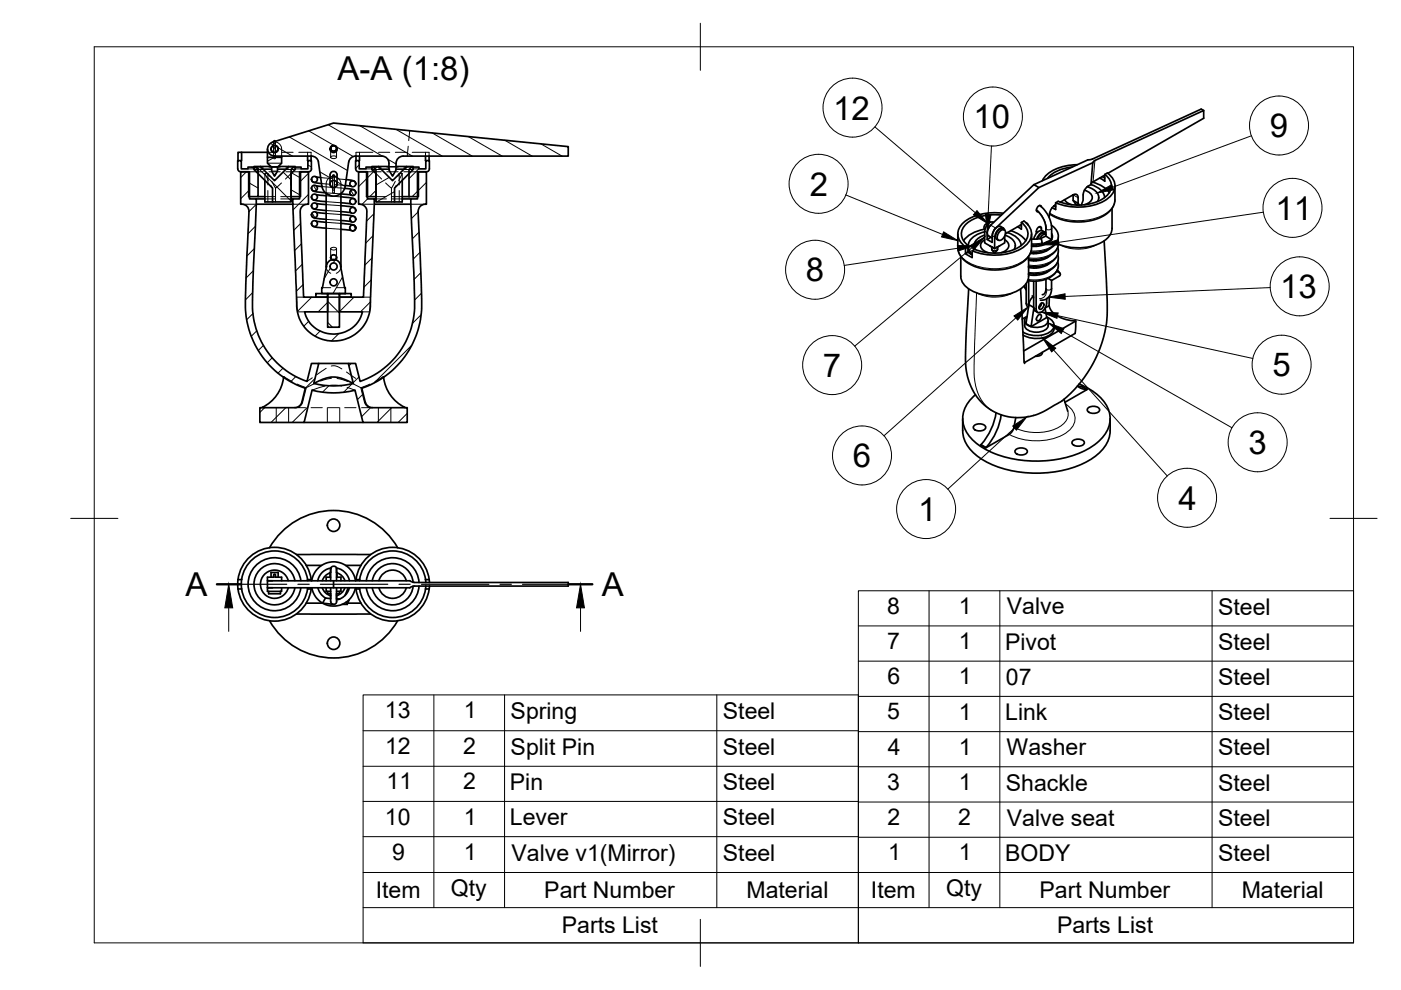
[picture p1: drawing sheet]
<svg xmlns="http://www.w3.org/2000/svg" width="297mm" height="210mm" viewBox="0 0 297 210" stroke-linecap="round" stroke-linejoin="round" font-family="sans-serif">
<!-- layer: Visible -->
<g fill="none" stroke="#000" stroke-width=".36">
<path d="M50.4 35.8a.62 .62 0 0 0 .6 .6h1.7v5.3h2v-5.8l-.5-.5h-1.6v.4h-1.4v-1.7h-.8v1.7M50.5 34.1v-1.8h.7v1.8M51.2 32.3h5.5M53.8 35.3h1.4l3 3 3-3h1.4v.6l-.9 .9v6h-3.9v-2.9l-4-4zM55.2 35.3h2.2M56.2 38.2v4.6h1.6M56.7 33.4h3v1.2l-.9 .9v.8l-.6 1.1-.6-1.1v-.8l-.9-.9zM56.7 31.6v1.8M58 30v.1M58.4 30l-.2-.2-.2 .2M59 35.3h2.2M59.7 33.1v.3"/>
<path d="M63.5 36.4h1.9v6.9a1.54 1.54 0 0 0-1.8 1.6l.8 18.1h5.1v3.1h-4.9a6.4 6.4 0 0 0 6.1 4.7 6.4 6.4 0 0 0 6.2-4.7h-4.9v-3.1h5.1l.6-15.3a9.8 9.8 0 0 0-.1-3.7l-.7-.6-.9-.1v-6.9h1.9v5.8h1.5l-.8 19.6a22.2 22.2 0 0 1-.5 5.4 7.9 7.9 0 0 1-9.2 4.9 7.9 7.9 0 0 1-6-8.5l-.8-21.4h1.4zM65.2 33.1l.1 1M66 33.1v1M66 35.8a.62 .62 0 0 1-.6 .6h-1.7v5.3h-2v-5.8l.5-.5h1.6v.4h1.5v-1.7h.7v1.7M66.1 39.8a.92 .92 0 0 0 1.1 .9l1.7 .2M66.1 37.9a.82 .82 0 0 0 1 .9l1.1 .1M67.1 39.4l1.2 .2M67.1 37.5l.9 .1M67.5 34.3l.7 5.1M67.5 34.3a1.49 1.49 0 0 0-1.5-1.2h-7.8a1.5 1.5 0 0 1-1.5-1.3 1.5 1.5 0 0 1 1.1-1.6l12.9-4.1 49.8 5v2h-35a1.49 1.49 0 0 0-1.5 1.5M70 39a.75 .75 0 0 0 .7 .8 .75 .75 0 0 0 .8-.7M70 37.6a1.56 1.56 0 0 1 1.5 0"/>
<path d="M70.5 37.4l.2-.3 .2 .3M71.4 32a.71 .71 0 0 0-.2-1 .71 .71 0 0 0-1 .2l-.1 .8M71.5 37.1v2M71.5 37.1a.75 .75 0 0 0-.8-.8 .75 .75 0 0 0-.7 .8v1.9M73.1 39.9a3.4 3.4 0 0 1 2.2 .6l.1 .5M73.2 39.3l1.2 .2M73.4 38.1l.7 .1a1 1 0 0 1 1.3 .9M75.4 35.8v-1.7h.8v1.7h1.4v-.4h1.6l.5 .5v5.8h-2v-5.3h-1.7M75.4 33.1h5.6M75.4 33.1a1.49 1.49 0 0 0-1.5 1.2l-.7 5.1a2.5 2.5 0 0 1-2.5 2.2 2.5 2.5 0 0 1-2.5-2.2M75.4 35.8a.62 .62 0 0 0 .6 .6M75.5 33.1v1"/>
<path d="M76.2 33.1v1M78.8 35.3h1.4l3 3 3-3h1.4v.6l-3.9 4v2.9h-4v-6l-.9-.9zM80.2 35.3h2.3M81 33.1a1.49 1.49 0 0 1 1.5 1.5v1.4l.7 1.4 .8-1.4v-1.4M84 35.3h2.2M85.3 38.2v4.6h-1.6M90.2 33.1l.1 1M91 33.1v1M91 35.8a.62 .62 0 0 1-.6 .6h-1.7v5.3h-2M91 35.8v-1.7h-.7v1.7h-1.5v-.4h-1.6l-.5 .5v5.8M219.2 39.2l1.1 .6M227.3 35.4a7.5 7.5 0 0 0-5.2 2.4"/>
<path d="M228.4 34.9a9 9 0 0 0-7 2.8l-.4 .6M230.5 39.6a2.59 2.59 0 0 1 2.4 2.6l-.2 .5M230.6 33.9l-11.4 5.3-9.2 8.5M230.7 39.5a2.33 2.33 0 0 0-1 1.8M231.3 39.1a3.7 3.7 0 0 1 2.9 2.8M231.3 39.1l.4-4.6-11.4 5.3-9.2 8.6-.6 .9-.1 .6M231.3 39.1l-.6 .4M231.6 38.6l1.9 .8 1 .7 .7 .8M231.7 34.5l.4-.5 23.1-10.6v1.7l-20.3 11.7M233.1 37.7l1.1 .7v-1.4l.6-.3a3.1 3.1 0 0 1 .2 5.3 11.9 11.9 0 0 1-11.2 1M233.7 37.4l.5 .3M234.2 37.1l-2.4 1.5-.5 .5"/>
<path d="M234.2 37a2.81 2.81 0 0 1 .1 4.8 10.7 10.7 0 0 1-10 .9l-.5 .3v1.4M236.4 39.4v2.9a4.8 4.8 0 0 1-3.8 4.1 11.7 11.7 0 0 1-10.1-1.1M255.2 23.4l-.5-.3-23.1 10.6-.9 .2M54.3 43.3h7.8M54.3 42.2h1.9M54.7 41.7h1.5M61.7 42.2h.4M66.1 47.3a.97 .97 0 0 0 1.2 .9l1.9 .2M66.1 41.6a.97 .97 0 0 0 1.2 1l1.9 .1M66.1 43.5a.97 .97 0 0 0 1.2 1l1.9 .1M66.1 45.4a.87 .87 0 0 0 1 .9l2.1 .2M67.1 46.9l2.1 .2"/>
<path d="M67.1 41.3l2.1 .2M67.1 43.2l2.1 .2M67.1 45l2.1 .2M69.2 41.1v15.6M69.5 55.6a1.49 1.49 0 0 1 1.7-.5 1.49 1.49 0 0 1 1 1.4l.9 4.5h.1v1.2h-5v-1.2h.2l.9-5zM70.1 54.5v.1M70.1 54.6l.2 .4M71.4 54.5l-.3 .5M72.3 41.1v15.6M72.3 47.4l1.8 .1a1.08 1.08 0 0 1 1.3 .8M72.3 48.6l2.1 .2M72.3 41.1l2.1 .3"/>
<path d="M72.3 41.7l1.6 .2a1.39 1.39 0 0 1 1.5 .7v.3M72.3 43l2.1 .2M72.3 43.6l1.6 .2a1.43 1.43 0 0 1 1.5 .6v.3M72.3 44.9l2.1 .2M72.3 45.5l1.6 .1a1.12 1.12 0 0 1 1.5 1M72.3 46.8l2.1 .2M74.8 47.7h.1a.62 .62 0 0 1 .5 .6M75.4 48.3a.66 .66 0 0 1-.6 .7M79.4 42.2h.3M79.4 43.3h7.7M85.3 41.7h1.4M85.3 42.2h1.8"/>
<path d="M88.6 44.9l.7 15.4a25.8 25.8 0 0 1-.6 9.5 18.8 18.8 0 0 1-12 12.5l.7 3M88.7 44.8a1.52 1.52 0 0 1 1.7-1.5v-6.9h-1.9v5.8h-1.4l.7 17.9a32.4 32.4 0 0 1-.3 8.1 17.1 17.1 0 0 1-11.2 12.7l-.9-3.8h-1.5l1 4.2a16.9 16.9 0 0 1-8.4 0l1.1-4.2h-1.6l-.9 3.8a17.4 17.4 0 0 1-11.5-18.3l.7-20.4h-1.4v-5.8h-1.9v6.9a1.53 1.53 0 0 1 1.8 1.5l-.7 15.5a25.8 25.8 0 0 0 .6 9.5 18.7 18.7 0 0 0 12 12.5l-.7 3M203.1 49.6v2.9a4.4 4.4 0 0 0 3 3.7 11.5 11.5 0 0 0 11.2-.9l1-1.3 .4-1v-3.4M203.7 54.4v4.2M203.7 58.6a4.1 4.1 0 0 0 3 3.3 11 11 0 0 0 10-.9 3.2 3.2 0 0 0 1.4-2.4M204.7 52.4l.5-.3v1.4l-.5 .3zM205.2 53.5l.9 .5M205.3 52.2l.1 1 .4 .7M206.5 52.1v.1M208.7 48.6l-1.6 .5a5.8 5.8 0 0 0-2.8 1.9M208.7 48.7h.1M208.8 49.8a2.47 2.47 0 0 0-2.2 2.6l.2 .5"/>
<path d="M208.8 49.1a4.1 4.1 0 0 0-3.5 3 2.34 2.34 0 0 0 .8 1.8M208.8 50.8a1.34 1.34 0 0 0-.9 1.4 1.34 1.34 0 0 0 1.1 1.2l.5 .2M209.4 47.3a.91 .91 0 0 0-.6 1.4M209.7 47.3l-.3-.2 .1 .3M209.7 47.3l-.5 .6-.4 .7v2.9l2.1 1.2v-2.4l.2-.8a1.3 1.3 0 0 1 1.8-1l.1 .3M209.8 52.1l.7 .4M210 47.2a.35 .35 0 0 0-.6-.3 .35 .35 0 0 0 0 .6M210 47.1l.7 .1M210.1 47.7l-.5 .6a3.8 3.8 0 0 0-.3 2.5l1.1 .6v-1.5M210.1 47.7a1.65 1.65 0 0 0-.5 2.3l.8 .5M210.1 50.3l-.8 .5M210.3 52.4v.4a.71 .71 0 0 0 1.2 0v-.4"/>
<path d="M210.3 53l.5 .7M211.5 53l-.6 .7M212 52.1l-.7 .4M212 49a.65 .65 0 0 1 1.1 0 1.54 1.54 0 0 1-1.4 1.9 1.42 1.42 0 0 1 .3-1.9zM212.3 45.6a9.1 9.1 0 0 0-7.9 2.4 2.73 2.73 0 0 0 .8 4M212.7 48.3l-.5-.3a1.78 1.78 0 0 0-1.8 1.9M212.7 45.2a11 11 0 0 0-8.4 2 3.1 3.1 0 0 0 .4 5.1M212.9 48.8a1.15 1.15 0 0 0-1.8 .9 .86 .86 0 0 0 .6 1.2M213 50.8a1.34 1.34 0 0 1 .9 1.4 1.34 1.34 0 0 1-1.2 1.2l-.4 .2M213 50.1v1.4l-2.1 1.2M213.1 49.9a2.44 2.44 0 0 1 2.1 2.5l-.2 .5M213.6 49.3a3.7 3.7 0 0 1 2.9 2.8"/>
<path d="M214.3 48.9l1.7 .8 .9 .6 .6 .7M215.3 52.1v.1M215.7 48.1l.8 .5M216.3 47.8l.3 .1M216.5 47.2a2.81 2.81 0 0 1 .1 4.8 10.7 10.7 0 0 1-9.9 .9l-.6 .3v1.4l-1.4-.8M216.6 48.6v-1.4l.5-.3a3.1 3.1 0 0 1 .2 5.3 11.9 11.9 0 0 1-11.2 1M216.6 47.6l-3.4 2M217.6 47.2l.4 .5M218.1 54.4v4.2M218.1 59.5v5.3M218.1 54.9v.3M218.1 56.5v.2"/>
<path d="M218.1 58v.3M219.2 52v.2M219.2 53.5v.3M219.2 55v.3M219.2 56.6v.2M219.2 58.1v.3M219.2 59.6v5.6M219.7 51.9v.3M219.7 53.5v.3M219.7 55v.3M219.7 56.6v.2M219.7 58.1v.2"/>
<path d="M219.7 59.6v5.9M219.7 44.5a5.4 5.4 0 0 1 2 3.9v1.7l-1 .5M219.7 49.1v.4M219.7 49.1l.3 .1M220.5 43.6a6.5 6.5 0 0 1 2.5 4.8v2.4l-2.1 1M220.5 51.9h.1M220.7 50.5l.2 .7v.6M220.7 50.6l-2 .1M220.8 48.4v.5M220.8 43.8l-.1-.2a.82 .82 0 0 0-.8 .4 .82 .82 0 0 0 0 .9h.3M220.8 48.4v-.2a.7 .7 0 0 0-.8 .1 .7 .7 0 0 0-.3 .7M220.9 51.8l-2.2 .1"/>
<path d="M221 49l.6 .2M221 48.9a1.78 1.78 0 0 0-1.8 1.8M221.4 49.5l.3 .2M221.4 49.5a1.34 1.34 0 0 0-1.4 1.2M221.6 51.5a.87 .87 0 0 1-1.1 .4M221.7 49.4a1.04 1.04 0 0 0-1.5 .5l-.4 .8M221.8 49.7l-.7 .1-.7 .8M221.8 59.2v2a1.03 1.03 0 0 1-.8 1.3M221.8 50l1.2 .8M221.9 51.3v.3M221.9 53v.2M221.9 54.5v.2"/>
<path d="M221.9 56.1v.2M221.9 57.6v.2M222.2 55.9l-.1 .2M222.2 59l.8 .5M222.6 57.3a5.5 5.5 0 0 1-4.5 .9M222.6 55.7a5.5 5.5 0 0 1-4.5 1M222.6 54.2a5.4 5.4 0 0 1-4.5 1M222.6 52.7a5.4 5.4 0 0 1-4.2 1M222.8 50.9h.1M222.9 50.9a5 5 0 0 1-4.2 1.3M222.9 47.8a2.71 2.71 0 0 1 1.5 2.6 2.71 2.71 0 0 1-1.9 2.4l-1.7 .5-2.3 .2M222.9 59.5v1.6a2.16 2.16 0 0 1-2.3 2.5"/>
<path d="M223 49.5a1.16 1.16 0 0 1 0 1.2M223.1 44l.7 .4M223.5 43.7l.3 .2M223.5 43.6v.1M223.7 43.5l.1 .2M223.8 43.4l-.8 .7a3.2 3.2 0 0 0-.6 2M224 57.6a.58 .58 0 0 1 .6 .2 .58 .58 0 0 1 0 .7l-1.7 1M224.2 57.2l.5 .7M224.3 50.9a2.85 2.85 0 0 1-2.1 3.5l-2.3 .6-1.8-.1M224.3 52.4a2.83 2.83 0 0 1-2.1 3.5l-1.1 .4-1.2 .2h-1.8M224.3 54a2.85 2.85 0 0 1-2.1 3.5l-1.7 .5h-2.4M224.3 55.5a2.78 2.78 0 0 1-1.6 3.3 7.4 7.4 0 0 1-4.8 .7"/>
<path d="M224.8 42.9l2.7-1.6v1.2l.5 .8 .5 .2M225.7 42.3l.4 .6 1.1 .5M227.5 42.5l1.1 .6M227.5 41.3h.1M227.5 41.3a.64 .64 0 0 1 .8-.1 .64 .64 0 0 1 .3 .7v1.2l.3 .4M229.6 41.3v1.2l-.3 1M229.9 40.3a1.55 1.55 0 0 1 1.4 2.3l-1.3 .8M233 41.9v.1M234.1 51.1l.5 8.3a45.4 45.4 0 0 1-.1 9.8 25.6 25.6 0 0 1-9.9 16.2 17.8 17.8 0 0 1-7.8 3.1 11.2 11.2 0 0 1-12-10.4 62.2 62.2 0 0 1 .2-10.2l.4-6.6M235.8 48.4a4 4 0 0 1-3.1 3.4 11.7 11.7 0 0 1-8.3 0M235.8 44.2v4.2M67 62.2h2.5v.8h-2.5z"/>
<path d="M67.6 77.1h6.3M69.5 62.2h2.5v7.2h-2.5zM72 62.2h2.5v.8h-2.5zM216.4 61.3l.8 15.6M217.1 60.7l.5 .8M217.2 76.9v.2M217.2 68v1M217.2 69a2.21 2.21 0 0 0 2.5 1.4 2.21 2.21 0 0 0 2.6-1.4M217.6 60.1v4.2l.1 .6 .4 .2M217.6 67.2l-.9 .5M217.8 67.1a1.05 1.05 0 0 0-.6 1 1.05 1.05 0 0 0 .7 .9 3.6 3.6 0 0 0 4.1-.4 .93 .93 0 0 0-.1-1.3M218.9 62.9l.3 .2"/>
<path d="M219 62.9l-.5 .6-.3 1.1M219.2 65.4l-.6 3.9-1.1-.7 .6-4 1.1 .6 .1 .6 .7 .5M220.1 66.9l.4-.2a.76 .76 0 0 1 .1 .9 .76 .76 0 0 1-.8 .3v-.5zM220.6 64.5l.5-.3a.76 .76 0 0 1 .1 .9 .76 .76 0 0 1-.9 .4v-.6zM220.8 64.3l-.2 .5-.3 .4M221 74.7v.1M221 74.8l-.4 .6-1.1 .1M221.6 65.4l.3 1.9-3.3 2M221.6 65.3l.8-.5a4.6 4.6 0 0 0 4.1 3.1l1.6 .2-.2 2.6-10.7 6.2M221.9 64.3a2.05 2.05 0 0 1-1.7 2l-.4-.4-.1-.4M221.9 63.4v.9M221.9 67.2a1.79 1.79 0 0 1 1.3 2.6 5.3 5.3 0 0 1-6.3 .6"/>
<path d="M222.2 68v1M222.5 62.8l-.1 2M223.5 69a2.16 2.16 0 0 1-1.8 2.4 5.8 5.8 0 0 1-4.8-.4M228.1 68.1l-11.1 6.3M60.1 80.1a8.2 8.2 0 0 1-4.6 6.3M60.1 80h.1M62.5 86.4h-7.4v3.2h9.4l1.7-6.9a18.4 18.4 0 0 0 9.1 0l1.7 6.9h9.3v-3.2h-7.4M64 85.3a1.49 1.49 0 0 1-1.5 1.1M64.5 89.6h12.5M66.5 81.3a7.1 7.1 0 0 1 7.9-.3l.5 .3M77.5 85.3a1.49 1.49 0 0 0 1.4 1.1M81.3 80h.1"/>
<path d="M81.3 80.1a8.2 8.2 0 0 0 4.6 6.3M204.1 88.8a7.8 7.8 0 0 0 1.6 6.5 16.8 16.8 0 0 0 10.5 4.8 23 23 0 0 0 15.7-3.2 7.1 7.1 0 0 0 3.5-5.6v-2.5M206.5 90.3a1.64 1.64 0 0 1 2.5 .3 1.54 1.54 0 0 1-2.6 0zM211.2 87.5a13.1 13.1 0 0 1-3.1 6.7M212.3 87.9a13 13 0 0 1-3.3 7.1M214 92.1l-5 2.9-1.1-.6 .1-.2M215.3 95.4a1.64 1.64 0 0 1 2.5 .3 1.54 1.54 0 0 1-2.6 0zM215.4 88.5l-.5 2.4-.4 .7-.5 .5M225.6 84.7l.8 2.5M227.4 93.6a1.64 1.64 0 0 1 2.5 .3 1.54 1.54 0 0 1-2.6 0zM228.8 81.4a10.4 10.4 0 0 1 6.3 5.8 6.1 6.1 0 0 1-2.6 6.7 21.8 21.8 0 0 1-15.6 3.7 18.1 18.1 0 0 1-10.8-4.4 6 6 0 0 1 .7-9.5M229.3 82l1.2 .6-4.7 2.7"/>
<path d="M229.3 81.9l-.8-.1 .6 .5 1.3 .3M230.4 82.6h.1M230.6 86.6a1.64 1.64 0 0 1 2.6 .3 1.54 1.54 0 0 1-2.7 0zM57.1 116.1a15.6 15.6 0 0 1 27.2 0M62.8 117.6h15.8M64.9 119.9h3.3M73.3 119.9h3.2M50.5 124.9h.7M50.5 122.9h.7M50.5 122.9a7.8 7.8 0 0 1 7.8-6.8 7.8 7.8 0 0 1 7.7 7M50.5 122.9v2M56.7 123.1h30.2l1 .4h32.6v.8h-32.6l-1 .3h-30.2z"/>
<path d="M57 125.4v.5h2.5v-.5M57.1 131.6a15.6 15.6 0 0 0 27.2 0M57.5 122.4v-1h1.5v1M57.8 124.6h-1.1v.8h3v-.8M58 122.3a.34 .34 0 0 1 0-.4 .34 .34 0 0 1 .3-.1l.1 .5M58 122.3l-1.3 .1v.7h1.1M58.4 122.4h1.3v.7M58.4 122.3v.1M61.1 123.1a3 3 0 0 0-4.6-1.7 3 3 0 0 0 0 4.9 3 3 0 0 0 4.6-1.7M62.5 123.1a4.4 4.4 0 0 0-6.7-2.9 4.4 4.4 0 0 0 0 7.3 4.4 4.4 0 0 0 6.7-2.9M62.8 130.2h15.8M63.8 123.1a5.6 5.6 0 0 0-8.6-4 5.6 5.6 0 0 0 0 9.5 5.6 5.6 0 0 0 8.6-4"/>
<path d="M64.9 127.9h3.5M65.2 122.9a7.1 7.1 0 0 0-10.8-5 7.1 7.1 0 0 0 0 11.9 7.1 7.1 0 0 0 10.8-4.9M65.2 122.9v.2M65.2 124.9h.8M65.2 122.9h.8M65.2 124.6v.3M66 124.6a7.8 7.8 0 0 1-7.7 7.1 7.8 7.8 0 0 1-7.8-6.8M66.1 123.1a4.7 4.7 0 0 1 4.6-4 4.7 4.7 0 0 1 4.7 4M66.1 124.6a4.6 4.6 0 0 0 2.3 3.3M67.4 123.1a3.4 3.4 0 0 1 2.7-2.7v2.7M67.4 124.6a3.5 3.5 0 0 0 1.6 2.2M68.3 124.6a2.51 2.51 0 0 0 1.8 1.7"/>
<path d="M68.4 127.9l2.3 .2M69 126.8l-.6 1.1M69.2 124.6v.8h.9M69.5 125.4v.5h.6v1l-1.1-.1M70 121.5a2.51 2.51 0 0 0-1.7 1.6M70.1 122.4h-.9v.7M70.1 124.6v3M70.1 127.5a.63 .63 0 0 0 .6 .6 .63 .63 0 0 0 .7-.5M70.7 123.1v1.5M71.3 120.4a3.5 3.5 0 0 1 2.8 2.7M71.4 122.4h.9v.7M71.4 124.6v3"/>
<path d="M71.4 120.6a.67 .67 0 0 0-.9-.6 .67 .67 0 0 0-.4 .9l-.1 1.5M71.5 122.4l-.1-1.8v2.5M71.5 121.5a2.51 2.51 0 0 1 1.6 1.6M72 125.4v.5h-.6v1.1h.7M72.3 124.6v.8h-.9M72.5 128.1h1.1M73.1 124.6a2.51 2.51 0 0 1-1.7 1.7M73.3 127.7l.3 .4M73.7 127.9h2.8M73.8 124.6l-.6 1.7M74 127.1l-.4 1M74.1 124.6a3.5 3.5 0 0 1-2.7 2.6"/>
<path d="M75.4 124.6a4.7 4.7 0 0 1-7 3.3M75.5 124.6v.3M75.5 124.9h.7M75.5 122.9h.7M75.5 122.9a7.8 7.8 0 0 1 8.1-6.8 7.8 7.8 0 0 1 7.4 7.4M75.5 122.9v.2M76.2 124.6a7.1 7.1 0 0 0 6.9 6.3 7.1 7.1 0 0 0 7.1-6M77.7 123.1a5.6 5.6 0 0 1 5.7-4.8 5.6 5.6 0 0 1 5.4 5.2M78.9 123.1a4.4 4.4 0 0 1 4.5-3.6 4.4 4.4 0 0 1 4.2 4M80.3 124.6a3 3 0 0 0 2.9 2.3 3 3 0 0 0 2.9-2.3M80.3 123.1a3 3 0 0 1 2.9-2.2 3 3 0 0 1 2.9 2.2M87.6 124.3a4.4 4.4 0 0 1-4.2 3.9 4.4 4.4 0 0 1-4.5-3.6"/>
<path d="M88.8 124.2a5.6 5.6 0 0 1-5.4 5.3 5.6 5.6 0 0 1-5.7-4.9M90.2 124.9h.8M90.2 122.9h.8M90.2 122.9a7.1 7.1 0 0 0-7.1-6.1 7.1 7.1 0 0 0-6.9 6.3M90.2 122.9l.1 .6M90.3 124.2l-.1 .7M91.1 124.2a7.8 7.8 0 0 1-7.5 7.5 7.8 7.8 0 0 1-8.1-6.8"/>
<circle cx="58.2" cy="31.6" r=".75"/>
<circle cx="66.7" cy="39.9" r=".63"/>
<circle cx="66.7" cy="38" r=".63"/>
<circle cx="70.7" cy="31.5" r=".61"/>
<circle cx="70.7" cy="39" r=".75"/>
<circle cx="70.7" cy="31.6" r=".75"/>
<circle cx="74.8" cy="39" r=".63"/>
<circle cx="66.7" cy="45.5" r=".62"/>
<circle cx="66.7" cy="47.4" r=".63"/>
<circle cx="66.7" cy="41.8" r=".63"/>
<circle cx="66.7" cy="43.7" r=".63"/>
<circle cx="70.7" cy="54.6" r=".61"/>
<circle cx="70.7" cy="59.9" r=".75"/>
<circle cx="70.7" cy="56.5" r=".75"/>
<circle cx="74.8" cy="48.3" r=".62"/>
<circle cx="74.8" cy="44.6" r=".63"/>
<circle cx="74.8" cy="40.9" r=".63"/>
<circle cx="74.8" cy="46.5" r=".63"/>
<circle cx="74.8" cy="42.7" r=".63"/>
<circle cx="70.7" cy="111.4" r="1.32"/>
<circle cx="70.7" cy="136.4" r="1.32"/>
</g>
<!-- layer: Visible Narrow -->
<g fill="none" stroke="#000" stroke-width=".21">
<path d="M232.1 34l-.3 4.6M203.1 52.5a4.4 4.4 0 0 0 3.2 3.6 12 12 0 0 0 10.9-1 3.4 3.4 0 0 0 1.5-2.6M208.8 49l.5 .3M209.4 47.4h.1M209.4 47.4l.1 .1M209.5 47.4h-.1M209.6 47.3l-.2 .1M210 47.7l1.1 .7M210.4 49.9l.5 .4M219.8 44.4a5.8 5.8 0 0 1 2.1 4.2M220.3 48.1l.5 .3M220.9 51.5l-2.2 .2"/>
<path d="M223 48.4a.69 .69 0 0 1-1.2 0M224.4 56.3a3.5 3.5 0 0 1-3.1 2.8l-1.6 .2-1.7-.1M224.4 54.7a3.5 3.5 0 0 1-3 2.8l-1.6 .3-1.7-.1M224.4 53.2a3.5 3.5 0 0 1-3 2.8l-1.6 .3-1.7-.1M224.4 51.7a3.5 3.5 0 0 1-3 2.8l-1.6 .3-1.7-.1M224.4 50.1a3.5 3.5 0 0 1-3.2 2.9l-2.6 .2M227.5 41.3l1.1 .6M232.4 51.9a8.5 8.5 0 0 1-7.5 .1M236.4 42.3a4.3 4.3 0 0 1-3.3 3.7 12.1 12.1 0 0 1-10.6-.9M207.1 62.1l-.4 8.8a50.8 50.8 0 0 0 .2 10.9 8 8 0 0 0 3.5 5.3M214.7 62.1a8.6 8.6 0 0 1-7.6 0M217.2 60.6l.4 .7"/>
<path d="M217.6 64.3l.5 .3M218.8 62.6l.4 .3M219.2 65.2l.5 .3M221.9 61.4a1.59 1.59 0 0 1-1.5 1.9M223 61.1a.69 .69 0 0 1-1.2 .1M208 94.2l1.1 .6M225.9 85.7a3.4 3.4 0 0 1 1.5 4.7 9.2 9.2 0 0 1-7.2 3.1 12.1 12.1 0 0 1-6.3-1.4M226.4 87.1a3 3 0 0 1-1.8 3.4 10.5 10.5 0 0 1-9.6 .1M229.3 82l1.1 .6"/>
</g>
<!-- layer: Hidden -->
<g fill="none" stroke="#000" stroke-width=".21">
<path d="M52.6 35.8h1.4M52.9 36.4h2.9M53.8 35.9h3.8M54.2 35.4h1.6M55.2 35.8h2.4M56.2 36.8l.7 1.5M56.2 36.8h.6M56.2 36.8v1.4M56.7 34.6h3M56.7 32.3h1.9M56.8 36.8l.3 .6M56.8 36.8v2.4"/>
<path d="M57 35.4h2.4M57 36.4h2.4M57.4 35.3h1.6M57.4 39.3l.4 .6M57.6 36.3h1.2M57.6 35.5h1.2M57.6 38.4l.8 1.5M57.8 30.2a1.51 1.51 0 0 1 1.9 1.4v1.5M58 32.9a.19 .19 0 0 0 .2 .2 .19 .19 0 0 0 .2-.2M58 30.5v3a.19 .19 0 0 0 .2 .2 .19 .19 0 0 0 .2-.2v-3M58.4 30l-.4 .1v.4h.4v-.5M58.4 39.9v2.9"/>
<path d="M58.8 35.9h3.8M58.8 35.8h2.4M59.7 38.8l-1.3 1.1M59.8 32.3h2.3M60.5 38l1.2-1.2v2.4M60.6 35.4h1.6M60.6 36.4h2.9M62.4 35.8h1.4M63.4 32.3h1.8M65.2 32.3h.8v.8M65.2 32.3v.8M67.1 39.4l.2 .6"/>
<path d="M67.1 37.5l.2 .7M68 37.6l2.4 .2M68.2 38.9l1.7 .2M68.3 39.6l2 .1M70 37.6l-.5 .4-.3 .7v2.4M70.1 32v1.4M70.2 33.2a.68 .68 0 0 1 1.1 .2 .76 .76 0 0 1-1.2-.1zM70.5 37.4v.3M70.5 37.7v3.1a.19 .19 0 0 0 .2 .2 .19 .19 0 0 0 .2-.2v-3.1M70.5 37.7h.4M70.5 37.3h.4M70.9 37.4v.3"/>
<path d="M71.1 39.2l2.1 .1M71.4 32v1.3M71.4 31.4a.63 .63 0 0 1-.7 .6 .63 .63 0 0 1-.6-.5M71.4 39.8l1.7 .1M71.5 37.6l.4 .4 .4 .7v2.4M71.5 37.9l1.9 .2M74.2 38.8v.4l.2 .3M76.2 32.3h2.9M76.2 32.3h-.7v.8M76.2 32.3v.8M77.6 35.8h1.5M77.9 36.4h2.9"/>
<path d="M78.8 35.9h3.8M79.2 35.4h1.6M79.7 36.8h.1M79.7 36.8l1.2 1.2M79.7 36.8v2.4M80.2 35.8h2.4M80.2 32.3h2.4M81.8 38.8l1.2 1.1v2.9M82 35.4h2.4M82 36.4h2.4M82.5 35.3h1.5M83.8 38.4l-.8 1.5"/>
<path d="M83.8 35.8h2.4M83.8 35.9h3.8M83.8 32.3h2.4M84 39.3l-.3 .6M84.6 36.8h.7M84.6 36.8l-.3 .6M84.6 36.8v2.4M85.3 36.8l-.8 1.5M85.3 36.8v1.4M85.6 35.4h1.6M85.6 36.4h2.9M86.6 31l-.3 2.1"/>
<path d="M86.9 27.7l-.2 2.1M87.4 35.8h1.4M87.4 32.3h2.8M90.2 32.3h.8v.8M90.2 32.3v.8M51.3 43.3h2.8M56.2 41.7h2.1M56.2 42.2h2.1M56.8 40.4v2.4M59.5 41.7h2.2M59.5 42.2h2.2M61.7 40.4v2.4"/>
<path d="M62.1 43.3h2.8M67.1 46.9l.2 .6M67.1 41.3l.2 .6M67.1 43.2l.2 .6M67.1 45l.2 .7M68.9 40.9l3.4 .2M69.2 47.1l3.1 .3M69.2 48.4l3.1 .2M69.2 41.5l3.1 .2M69.2 42.7l3.1 .3M69.2 43.4l3.1 .2M69.2 44.6l3.1 .3"/>
<path d="M69.2 45.2l3.1 .3M69.2 46.5l3.1 .3M69.2 56.7l.3 .8 .6 .4M70.1 52.7v1.8M70.1 54.6a.63 .63 0 0 1 .6-.6 .63 .63 0 0 1 .7 .6M70.1 52.6a.74 .74 0 0 1 1.2 .2 .79 .79 0 0 1-1.2-.1zM70.3 55l.3 .2 .5-.2M70.5 40.1a.19 .19 0 0 0 .2 .2 .19 .19 0 0 0 .2-.2M71.4 52.7v1.8M72.3 56.7l-.4 .8-.6 .4M74.2 48.3l.3 .6-.1-.1M74.2 40.7l.2 .7"/>
<path d="M74.2 42.6v.3l.2 .3M74.2 44.5l.2 .6M74.2 46.3l.2 .7M74.8 47.7a.62 .62 0 0 0-.6 .6 .62 .62 0 0 0 .6 .7M76.3 43.3h2.8M79.7 41.7h2.2M79.7 42.2h2.2M79.7 40.4v2.4M83.1 41.7h2.2M83.1 42.2h2.2M84.6 40.4v2.4M87.1 43.3h2.8"/>
<path d="M64.4 63h-1.5l.1 2.5a.44 .44 0 0 0 .4 .6h1.2M68.4 61h1.7M69.2 78.1l-2 1.3M69.5 63h2.5M69.5 66.1h2.5M70.2 77.6a2.72 2.72 0 0 1 2.3 .6M71.3 61h1.8M73.4 78.9l2 1.3M77.1 63h1.4l-.1 2.5a.48 .48 0 0 1-.1 .5 .48 .48 0 0 1-.5 .1h-.9M58.6 86.4v3.2M60.1 80l.1-.2 1.7 1.1M61.2 86.4v3.2"/>
<path d="M62.5 86.4h.2M64.9 82.2l-.8 3.4-.6 .6-.8 .2h2.1M66 86.4h2.3M66.2 80.1l-1.1 .8M66.9 81.3l-2 .9-1.9-.8M68.9 81.9l-2.7 .8M69.4 86.4v3.2M69.5 86.4h2.4M70.1 81.7l2.4 .1M70.3 80.2l-2.3 .6M71.5 80.3l2.2 .6M72 86.4v3.2"/>
<path d="M73.1 86.4h2.4M73.6 82.1l1.7 .6M74.8 81.4l1.7 .8 1.9-.8M76.5 82.2l.9 3.4 .5 .6 .9 .2h-2.1M78.8 86.4h.1M80.2 86.4v3.2M81.3 80v-.2l-1.8 1.1M82.9 86.4v3.2"/>
</g>
<!-- layer: BORDER -->
<path d="M20 9.9h267v190h-267zM148.5 4.9v10M15 109.9h10M282 109.9h10M148.5 194.9v10" fill="none" stroke="#000" stroke-width=".21"/>
<!-- layer: Hatching -->
<g fill="none" stroke="#000" stroke-width=".21">
<path d="M51 34.1l.2 .1M52.2 36.4l-1.2 1.2M52.7 38.7l2 1.2M53.4 35.4l1.3 .8M54.4 35.3l7.3 7.3M57.3 30.4l.8 .5M57.9 30.9l.8 1.3M58.2 33.4l-1.5 .8M58.5 36.8l-.4 .3M58.9 31.3l3.1 1.8M60 36.5l1.7 1.7M61.3 29l12.4 7.1"/>
<path d="M61.7 36.6l2 1.1M65.3 35l.7 .4M65.4 36.7l-1.9 1.9M65.4 27.7l5.4 3.2M66.5 39.3l.6 1.1M67.8 36.4l2.2 1.3M69.6 26.5l11.5 6.6M71.3 31.1l3.6 2.1M71.5 38.6l1.7 .9M76.2 35l-.8 .7M76.3 26.6l11.1 6.5M77.9 37.7l-1.9 1.9"/>
<path d="M79.7 35.9l-2 2M80.2 35.3l-1.3 .7M82.2 33.8l1.8 1M82.5 37.6l-2.8 1.6M83.9 27.4l9.9 5.7M86.5 35.3l-.7 .4M88.8 35.7l-2.1 2.2M90.4 38.7l-1.9 1.8M90.5 34.1l-.2 .2M91.6 28.2l8.5 4.9M99.3 29l7.2 4.1M107 29.7l5.8 3.4"/>
<path d="M114.7 30.5l4.5 2.6M52.9 40.3l-1.9 1.8M53.7 57.4l-1.5 1.6M53.9 52.7l-1.6 1.6M54.1 48l-1.5 1.6M54.3 43.3l-1.5 1.6M61.7 40.3l2 1.1M63.7 47.4l-1.4 1.4M63.9 51.7l-1.4 1.4M64.1 56l-1.4 1.4M65.4 41.2l-3.3 3.3M66.2 45.1l.5 1"/>
<path d="M68.8 40.7l1.5 .9M70 56.8l-1.3 2.3M71.1 55l-.4 .7M72.6 58.7l-2 3.5M74.2 46.3l.4 .8M74.4 40.4l.6 1M75 47.8l.4 .6M77.9 42.2l-1.2 1.2M78.7 59.4l-1.5 1.5M78.9 54.7l-1.6 1.5M79.1 50l-1.6 1.6M79.3 45.3l-1.6 1.6"/>
<path d="M79.7 40.4l-1.3 1.3M83.7 40.6l-3.8 2.2M88.6 44.9l-1.4 1.5M88.7 40.4l-1.3 1.3M88.8 49.2l-1.4 1.5M89 53.5l-1.4 1.4M89.2 57.8l-1.4 1.5M90.4 43.2l-.1 .1M53.6 62l-1.6 1.6M53.6 66.5l-1.3 1.3M54.4 70.1l-1.1 1.2M55.9 73.2l-1.1 1.1"/>
<path d="M57.7 75.9l-1 1M60 78.1l-1.1 1M62.7 79.8l-1.1 1.1M64.3 60.3l-1.5 1.5M65.4 68.1l-1 1.1M66.1 63l-3 3M67.9 70.2l-1.1 1.1M69.5 68.4l1 1M69.5 63.9l2.5 2.5M69.5 64.1l-2 2M71.8 70.7l-1.5 1.6M74.5 77.1l-.5 .4"/>
<path d="M75.1 63l-3.1 3.1M76.1 79.9l-1.2 1.2M78.5 64l-2.1 2.1M87.3 73.2l-8 8M89.3 66.7l-1.9 1.9M89.4 62.2l-1.5 1.4M56.1 86.4l-1 1.1M60.6 86.4l-3.1 3.1M65.3 86.2l-3.3 3.3M66.8 80.3l-2.1 2M69.7 81.8l-1.3 1.3M74.7 81.3l-1.8 1.9"/>
<path d="M77 83.5l-1.2 1.2M78.6 86.4l-1.9 1.9M83.1 86.4l-3.2 3.1M86.3 87.6l-1.9 1.9"/>
</g>
<!-- layer: Section Lines -->
<path d="M46 123.9h5M120.6 123.9h5" fill="none" stroke="#000" stroke-width=".51"/>
<path d="M51 123.9h9.8M63.2 123.9h2.4M67.9 123.9h14.3M84.6 123.9h2.4M89.4 123.9h14.3M106 123.9h2.4M110.8 123.9h9.8" fill="none" stroke="#000" stroke-width=".25"/>
<path d="M48.5 128.9v5M123.1 128.9v5" fill="none" stroke="#000" stroke-width=".21"/>
<path d="M48.5 123.9l.8 5h-1.6zM123.1 123.9l.8 5h-1.7z" fill="#000" stroke="#000" stroke-width=".21"/>
<!-- layer: Parts Lists -->
<g fill="none" stroke="#000" stroke-width=".21">
<path d="M182 132.7h105M197 125.3v67.1M212 125.3v67.1M257 125.3v67.1M77 147.3h105v52.6v-74.6h105v74.6h-210zM77 154.9h105M92 147.3v45.1M107 147.3v45.1M152 147.3v45.1M182 155.1h105M182 147.7h105M182 140.2h105"/>
<path d="M77 177.4h105M77 169.9h105M77 162.5h105M182 177.5h105M182 170h105M182 162.6h105M77 192.4h210M77 185h210"/>
</g>
<!-- layer: Balloons -->
<g fill="none" stroke="#000" stroke-width=".21">
<circle cx="173.6" cy="39" r="6.3"/>
<circle cx="180.8" cy="22.8" r="6.3"/>
<circle cx="210.5" cy="24.7" r="6.3"/>
<circle cx="271.2" cy="26.6" r="6.3"/>
<circle cx="172.8" cy="57.2" r="6.3"/>
<circle cx="274" cy="44.1" r="6.3"/>
<circle cx="176.4" cy="77.4" r="6.3"/>
<circle cx="271.7" cy="77.3" r="6.3"/>
<circle cx="275.6" cy="60.7" r="6.3"/>
<circle cx="182.8" cy="96.6" r="6.3"/>
<circle cx="266.6" cy="93.8" r="6.3"/>
<circle cx="196.4" cy="107.9" r="6.3"/>
<circle cx="251.7" cy="105.5" r="6.3"/>
</g>
<!-- layer: 0 -->
<g fill="#000" stroke="#000" stroke-width=".21">
<path d="M200.1 49.2l3 1.8-3.5-.8zM203 52.1h3.5l-3.3 1.1zM205.7 52.1l3.1-1.9-2.3 2.8zM207.1 44.7l2.3 2.7-3-1.9zM208.9 45.5h1.2l-.8 3.5zM221 51.9l3.4-1.1 .1 1.2zM232.6 40.9l3.1-1.7 .4 1.1zM215 67l3-1.9-2.2 2.8zM221 71.6l2.8 2.2-.8 .8zM220.8 66.2l3.5 .2-.2 1.1zM222.2 68.5l3.4 1.2-.6 1zM222.3 63l3.5-.7v1.2z"/>
<path d="M214.7 90.3l3-1.9-2.2 2.8z"/>
</g>
<g fill="none" stroke="#000" stroke-width=".21">
<path d="M185.5 26.9l21.3 18.2M210.2 30.9l-.7 14.6M265.3 28.8l-29.4 10.9M179.3 41.3l20.6 8.4M203.1 52.6l-24.1 3.7M206.1 52.5l-24.9 20.9M267.8 45l-43.3 6.4M215.4 67.4l-28 25M223.4 74.2l24.1 26.7M224.2 66.9l41.4 9.1M225.3 70.2l35.9 20.5M269.3 61l-43.5 1.9"/>
<path d="M215.1 90.8l-14.1 12.9"/>
</g>
<g font-size="7">
<text x="71.6" y="16.9">A-A (1:8)</text>
<text x="176.7" y="25.4">12</text>
<text x="206.4" y="27.2">10</text>
<text x="269.2" y="29.1">9</text>
<text x="171.7" y="41.5">2</text>
<text x="270.4" y="46.6">11</text>
<text x="170.9" y="59.7">8</text>
<text x="271.4" y="63.2">13</text>
<text x="174.5" y="79.9">7</text>
<text x="269.8" y="79.8">5</text>
<text x="180.8" y="99.1">6</text>
<text x="264.7" y="96.3">3</text>
<text x="194.6" y="110.4">1</text>
<text x="249.9" y="108">4</text>
<text x="39.3" y="126.4">A</text>
<text x="127.6" y="126.4">A</text>
</g>
<g font-size="4.9">
<text x="188.1" y="130.2">8</text>
<text x="203.3" y="130.2">1</text>
<text x="213.5" y="130.3">Valve</text>
<text x="258.3" y="130.3">Steel</text>
<text x="188.1" y="137.6">7</text>
<text x="203.3" y="137.6">1</text>
<text x="213.1" y="137.7">Pivot</text>
<text x="258.3" y="137.8">Steel</text>
<text x="188.2" y="145.1">6</text>
<text x="203.3" y="145.1">1</text>
<text x="213.3" y="145.2">07</text>
<text x="258.3" y="145.2">Steel</text>
<text x="81.6" y="152.2">13</text>
<text x="98.3" y="152.2">1</text>
<text x="108.3" y="152.4">Spring</text>
<text x="153.3" y="152.4">Steel</text>
<text x="188.1" y="152.5">5</text>
<text x="203.3" y="152.6">1</text>
<text x="213.1" y="152.6">Link</text>
<text x="258.3" y="152.7">Steel</text>
<text x="81.6" y="159.8">12</text>
<text x="98.2" y="159.8">2</text>
<text x="108.3" y="160">Split Pin</text>
<text x="153.3" y="160">Steel</text>
<text x="188.2" y="160">4</text>
<text x="203.3" y="160">1</text>
<text x="213.4" y="160.1">Washer</text>
<text x="258.3" y="160.2">Steel</text>
<text x="82" y="167.4">11</text>
<text x="98.2" y="167.4">2</text>
<text x="108.1" y="167.5">Pin</text>
<text x="153.3" y="167.5">Steel</text>
<text x="188.1" y="167.5">3</text>
<text x="203.3" y="167.5">1</text>
<text x="213.3" y="167.6">Shackle</text>
<text x="258.3" y="167.6">Steel</text>
<text x="81.6" y="174.8">10</text>
<text x="98.3" y="174.8">1</text>
<text x="108.1" y="174.9">Lever</text>
<text x="153.3" y="175">Steel</text>
<text x="188.2" y="175">2</text>
<text x="203.2" y="175">2</text>
<text x="213.5" y="175">Valve seat</text>
<text x="258.3" y="175.1">Steel</text>
<text x="83.1" y="182.3">9</text>
<text x="98.3" y="182.3">1</text>
<text x="108.5" y="182.4">Valve v1(Mirror)</text>
<text x="153.3" y="182.4">Steel</text>
<text x="188.3" y="182.4">1</text>
<text x="203.3" y="182.4">1</text>
<text x="213.1" y="182.6">BODY</text>
<text x="258.3" y="182.6">Steel</text>
<text x="79.7" y="190.4">Item</text>
<text x="95.6" y="190">Qty</text>
<text x="115.4" y="190.4">Part Number</text>
<text x="158.3" y="190.4">Material</text>
<text x="184.7" y="190.4">Item</text>
<text x="200.6" y="190">Qty</text>
<text x="220.4" y="190.4">Part Number</text>
<text x="263.3" y="190.4">Material</text>
<text x="119.1" y="197.9">Parts List</text>
<text x="224.1" y="197.9">Parts List</text>
</g>
</svg>
